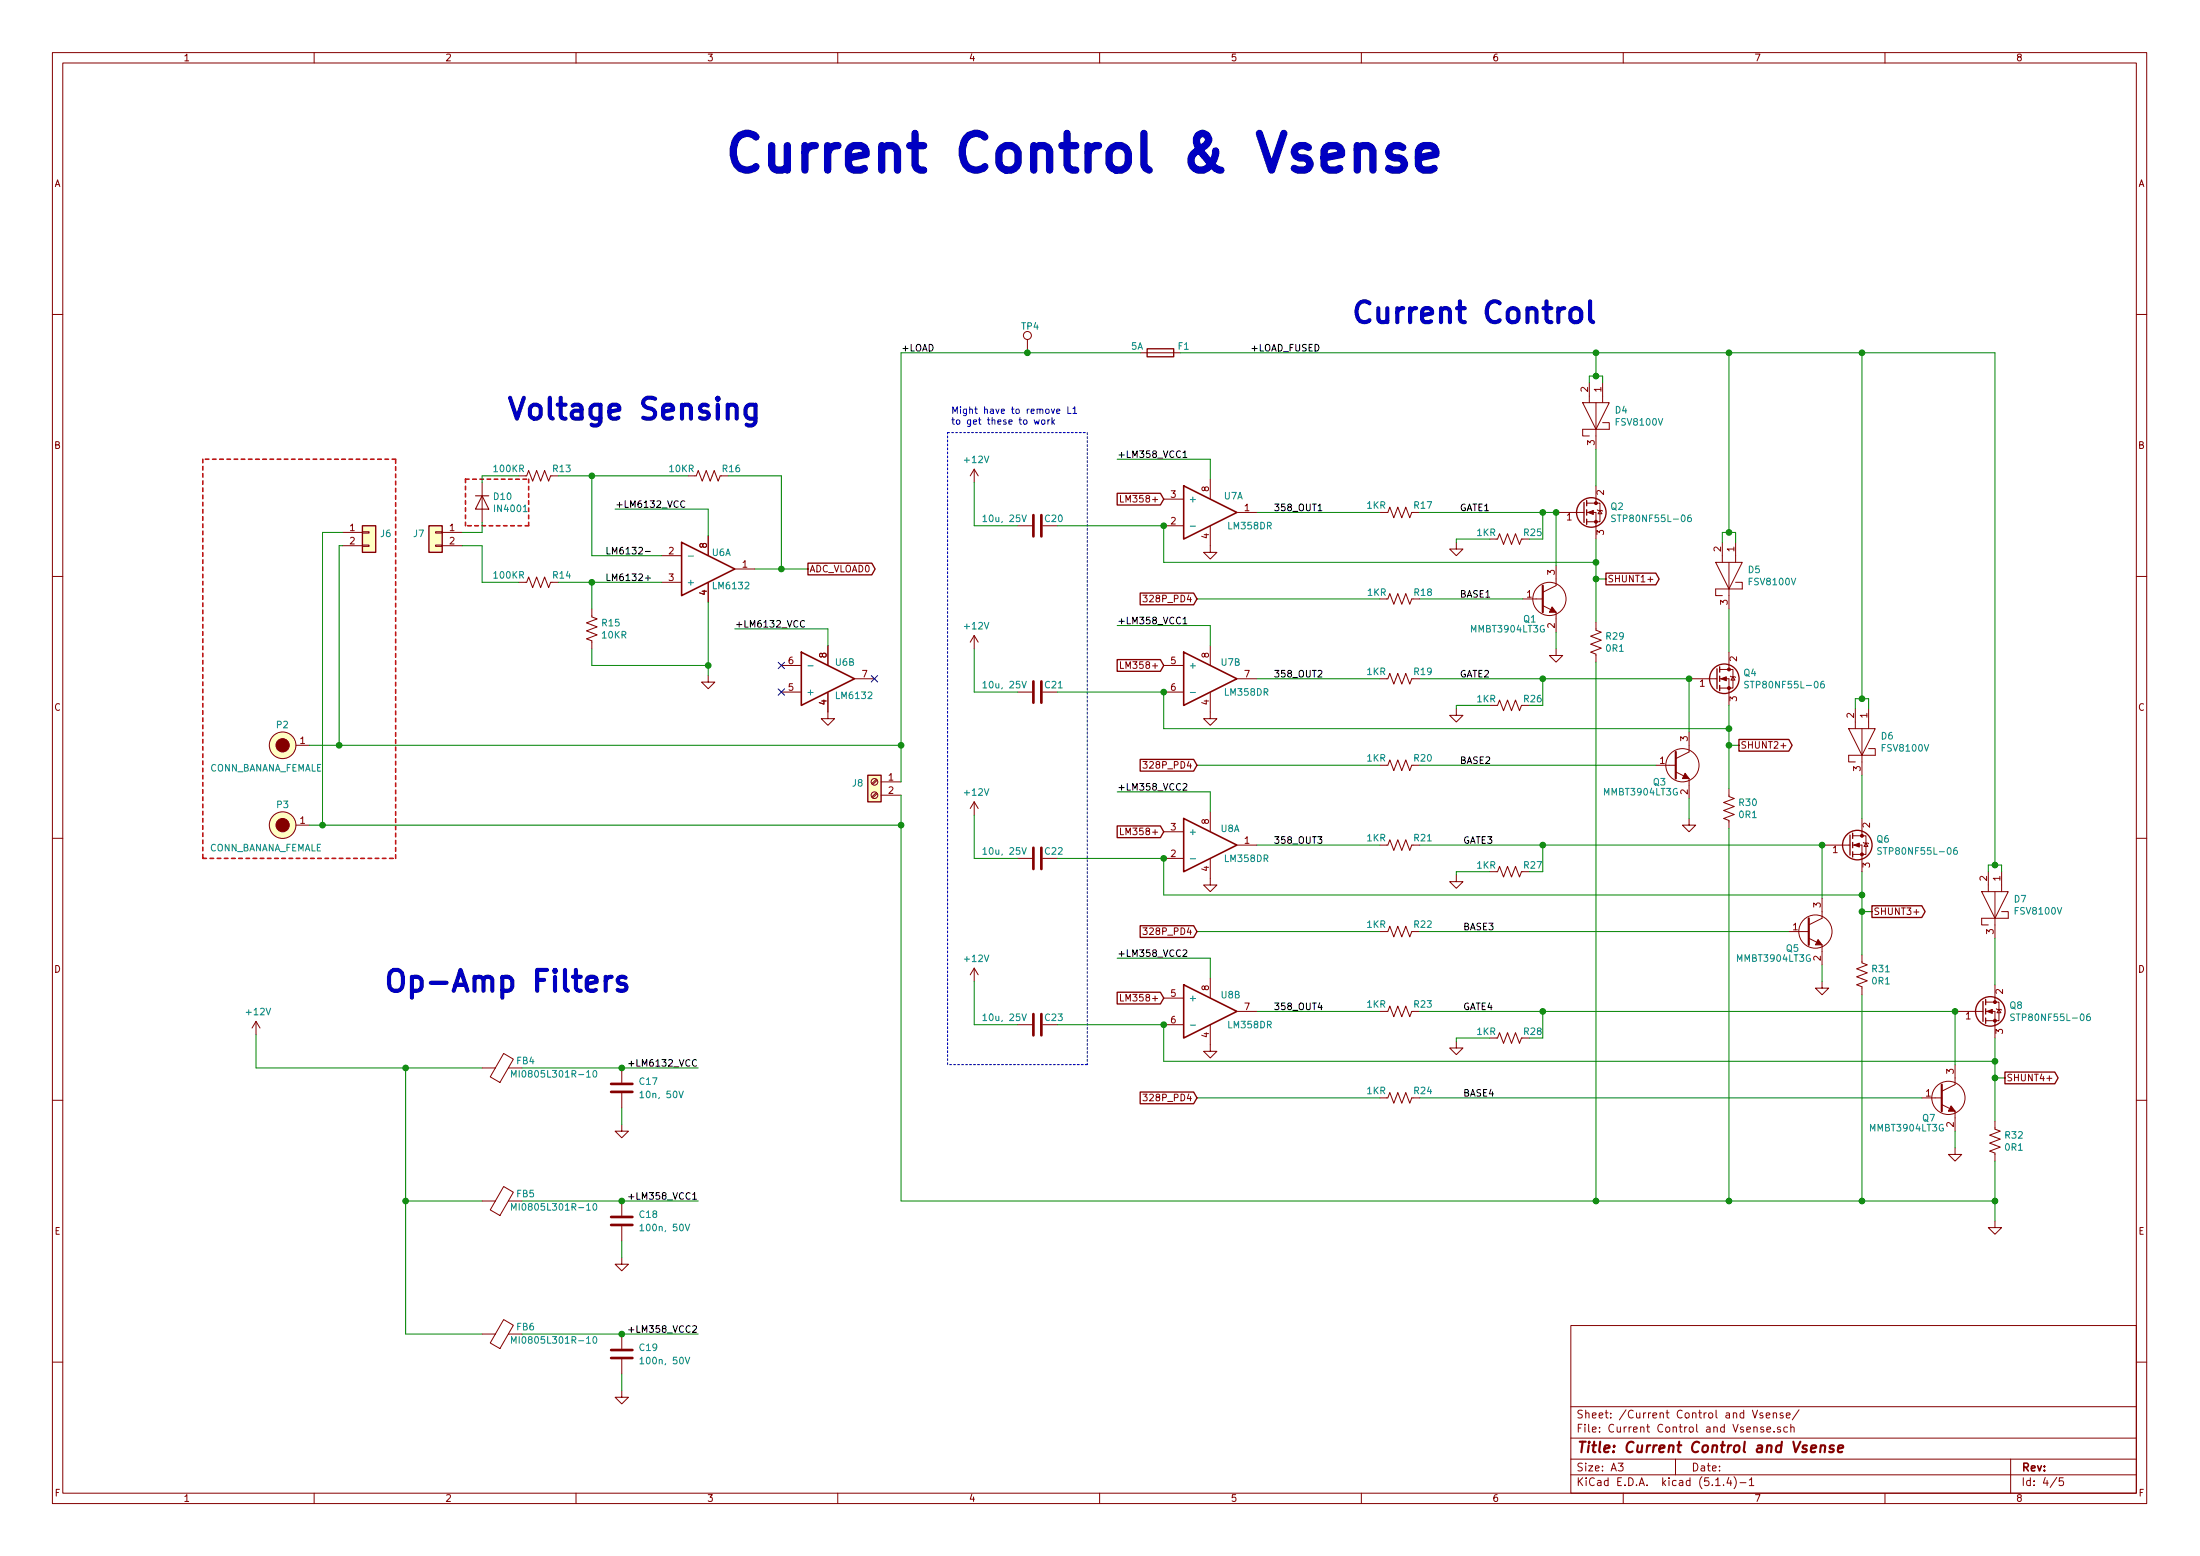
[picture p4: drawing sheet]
<svg xmlns="http://www.w3.org/2000/svg" width="420mm" height="297mm" viewBox="0 0 420 297" stroke-linecap="round" stroke-linejoin="round" font-family="sans-serif">
<g fill="none" stroke="#840000" stroke-width=".19">
<path d="M10 10h400v277h-400zM12 12h396v273.1h-396zM60 10v2M110 10v2M160 10v2M210 10v2M260 10v2M310 10v2M360 10v2M10 60h2M196.2 64.8v2.5M217.8 67.3h7.6"/>
<path d="M302.3 76.9h5l-2.5 5.1zM303.5 73.1v3.8M304.8 76.9v8.9M306.1 73.1v3.8M408 60h2M92.1 92.1v7.6M99.1 90.8h1.5l.4-1 .7 2.1 .8-2.1 .8 2.1 .7-2.1 .8 2.1 .4-1.1h1.5M131.4 90.8h1.6l.3-1 .8 2.1 .8-2.1 .7 2.1 .8-2.1 .8 2.1 .3-1.1h1.6M186.1 89.6l-.8 1.2M186.1 89.6v2.5M186.1 89.6l.7 1.2M214 94.6v1.2h.6"/>
<path d="M222.2 95.3h3.8M231.1 91.5v3.7M236.3 97.8h3.7M263.5 97.8h1.5l.4-1 .8 2 .8-2 .7 2 .8-2 .7 2 .4-1h1.5M297.2 97.8h5.1M302.3 97.8h.2M303 97.8h1.8v5.1M303 96h1.8M304.8 96h.8v3.6h-2.6M304.8 92.7v3.3M305.1 97.3l1 .3M305.6 97.4l.3 .7h-.7z"/>
<path d="M306.1 80.7h1.2v1.3h-5v1.2h1.2M10 110h2M65.4 101.6h3.8M65.4 104.2h3.8M69.2 104h1.3v.3h-1.3zM69.2 101.5h1.3v.3h-1.3zM83.2 104h1.3v.3h-1.3zM83.2 101.5h1.3v.3h-1.3zM84.5 101.6h3.8M84.5 104.2h3.8M99.1 111.2h1.5l.4-1.1 .7 2.1 .8-2.1 .8 2.1 .7-2.1 .8 2.1 .4-1h1.5M113 116.2v1.6l1 .3-2 .8 2 .8-2 .7 2 .8-2 .8 1 .3v1.6"/>
<path d="M126.4 106.1h3.7M126.4 111.2h3.7M135.3 102.3v3.7M135.3 111.3v3.7M140.4 108.6h3.7M194.3 100.4h2.8M199.1 100.4h2.8M218.3 113.6h.8l-.5 .5 .4 .1v.6l-.2 .1-.5-.1M222.2 100.4h3.8M231.1 100.5v4.9h1.3l-1.3 1.3-1.2-1.3h1.2M265 114.3l.4-1 .8 2.1 .8-2.1 .7 2.1 .8-2.1 .7 2.1 .4-1.1h.3M278.1 103.5v1.3h1.3l-1.3 1.3-1.2-1.3h1.2"/>
<path d="M286 102.9l.4-1 .7 2 .8-2 .8 2 .7-2 .8 2 .4-1h.2M290.8 114.3h3.8M294.6 115.6l2.6 1.3v3.8M297.2 108v3.8l-2.6 1.3M304.8 118.8v1.5l1 .4-2 .7 2 .8-2 .8 2 .7-2 .8 1 .4v1.5M314.7 110.6h1M327.7 107.4h5l-2.5 5zM328.9 103.5v3.9M330.2 107.4v8.8M331.5 111.2h1.2v1.2h-5v1.3h1.2M331.5 103.5v3.9M408 110h2"/>
<path d="M135.3 128.9v1.3h1.2l-1.2 1.3-1.3-1.3h1.3M149.2 132.1h3.7M149.2 127h3.7M158.1 132.2v5h1.3l-1.3 1.3-1.3-1.3h1.3M158.1 123.2v3.7M163.3 129.6h3.7M186.1 121.3v2.6M186.1 121.3l-.8 1.3M186.1 121.3l.7 1.3M194.3 132.1h2.8M199.1 132.1h2.8M214 126.3v1.3h.6"/>
<path d="M222.2 132.1h3.8M222.2 127h3.8M231.1 132.2v5h1.3l-1.3 1.3-1.2-1.3h1.2M231.1 123.2v3.7M236.3 129.6h3.7M263.5 129.6h1.5l.4-1 .8 2 .8-2 .7 2 .8-2 .7 2 .4-1h1.5M278.1 135.3v1.3h1.3l-1.3 1.2-1.2-1.2h1.2M286 134.7l.4-1.1 .7 2.1 .8-2.1 .8 2.1 .7-2.1 .8 2.1 .4-1h.2M297.2 123.9v1.2h1.2l-1.2 1.3-1.3-1.3h1.3M322.6 129.6h5.1M322.6 139.7v3.8l-2.6 1.3M327.7 129.6h.2"/>
<path d="M328.4 129.6h1.8v5.1M328.4 127.8h1.8M330.2 127.8h.8v3.6h-2.6M330.2 124.5v3.3M330.5 129.1l1 .2M331 129.2l.3 .6h-.7zM353.1 139.1h5l-2.5 5.1zM354.3 135.3v3.8M355.6 139.1v8.9M356.9 135.3v3.8M56.6 142.3h2.5M56.6 157.5h2.5"/>
<path d="M167.4 151.3l-.9 .8M167.4 148.8l-.9 .8M167.5 151.5l-.8 .8M167.5 148.9l-.8 .9M168.3 149.3h3.8M168.3 151.8h3.8M186.1 153.1v2.5M186.1 153.1l-.8 1.2M186.1 153.1l.7 1.2M214 158.1v1.2h.6M218.3 145.4h.8l-.5 .5 .4 .1v.5l-.2 .1-.5-.1M222.2 158.8h3.8"/>
<path d="M231.1 155v3.7M263.5 146.1h1.5l.4-1 .8 2 .8-2 .7 2 .8-2 .7 2 .4-1h1.5M316.2 146.1h3.8M320 147.4l2.6 1.2v3.8M322.6 156.2v1.3h1.2l-1.2 1.3-1.3-1.3h1.3M330.2 150.5v1.6l1 .3-2 .8 2 .8-2 .7 2 .8-2 .7 1 .4v1.6M340.1 142.4h1M353.8 159.5h1.8M355.6 159.5h.8v3.6h-2.6M355.6 156.2v3.3M356.9 142.9h1.2v1.3h-5v1.3h1.2M10 160h2"/>
<path d="M194.3 163.9h2.8M199.1 163.9h2.8M218.3 177.1h.8l-.5 .5 .4 .1v.6l-.2 .1-.5-.1M222.2 163.9h3.8M231.1 164v4.9h1.3l-1.3 1.3-1.2-1.3h1.2M236.3 161.3h3.7M263.5 177.8h1.5l.4-1 .8 2.1 .8-2.1 .7 2.1 .8-2.1 .7 2.1 .4-1.1h1.5M263.5 161.3h1.5l.4-1 .8 2 .8-2 .7 2 .8-2 .7 2 .4-1h1.5M278.1 167v1.3h1.3l-1.3 1.3-1.2-1.3h1.2M286 166.4l.4-1 .7 2 .8-2 .8 2 .7-2 .8 2 .4-1h.2M341.6 177.8h3.8M345.4 179.1l2.6 1.3v3.8"/>
<path d="M348 161.3h5.1M348 171.5v3.8l-2.6 1.3M353.1 161.3h.2M353.8 161.3h1.8v5.1M355.9 160.8l1 .3M356.4 160.9l.3 .7h-.7zM365.5 174.1h1M378.5 170.2h5l-2.5 5.1zM379.7 166.4v3.8M381 170.2v8.9M382.3 174h1.2v1.3h-5v1.3h1.2M382.3 166.4v3.8"/>
<path d="M408 160h2M48.9 195l-.8 1.3M48.9 195v2.5M48.9 195l.8 1.3M186.1 184.8v2.6M186.1 184.8l-.8 1.3M186.1 184.8l.7 1.3M194.3 195.6h2.8M199.1 195.6h2.8M214 189.8v1.3h.6M222.2 195.6h3.8M222.2 190.5h3.8"/>
<path d="M231.1 195.7v5h1.3l-1.3 1.3-1.2-1.3h1.2M231.1 186.7v3.7M236.3 193.1h3.7M263.5 193.1h1.5l.4-1 .8 2 .8-2 .7 2 .8-2 .7 2 .4-1h1.5M278.1 198.8v1.3h1.3l-1.3 1.2-1.2-1.2h1.2M286 198.2l.4-1.1 .7 2.1 .8-2.1 .8 2.1 .7-2.1 .8 2.1 .4-1h.2M348 187.4v1.2h1.2l-1.2 1.3-1.3-1.3h1.3M355.6 182.3v1.5l1 .4-2 .7 2 .8-2 .8 2 .7-2 .8 1 .4v1.5M373.4 193.1h5.1M378.5 193.1h.2M379.2 193.1h1.8v5.1M379.2 191.3h1.8"/>
<path d="M381 191.3h.8v3.6h-2.6M381 188v3.3M381.3 192.6l1 .2M381.8 192.7l.3 .6h-.7zM10 210h2M92.1 203.9h2.5M96.2 201.1l1.8 1.1-2.5 4.4-1.9-1zM97.1 203.9h2.6M118.7 214.7v1.2h1.3l-1.3 1.3-1.2-1.3h1.2M118.7 203.9v2.8M118.7 208.7v2.8M218.3 208.9h.8l-.5 .5 .4 .1v.5l-.2 .1-.5-.1"/>
<path d="M263.5 209.6h1.5l.4-1 .8 2 .8-2 .7 2 .8-2 .7 2 .4-1h1.5M367 209.6h3.8M370.8 210.9l2.6 1.2v3.8M373.4 219.1v1.3h1.2l-1.2 1.3-1.3-1.3h1.3M373.4 203.2v3.8l-2.6 1.3M381 214v1.6l1 .3-2 .8 2 .8-2 .7 2 .8-2 .7 1 .4v1.6M390.9 205.9h1M408 210h2M92.1 229.3h2.5M96.2 226.5l1.8 1.1-2.5 4.4-1.9-1zM97.1 229.3h2.6M118.7 229.3v2.8"/>
<path d="M118.7 234.1v2.8M381 233.1v1.3h1.3l-1.3 1.2-1.3-1.2h1.3M92.1 254.7h2.5M96.2 251.9l1.8 1.1-2.5 4.4-1.9-1zM97.1 254.7h2.6M118.7 240.1v1.2h1.3l-1.3 1.3-1.2-1.3h1.2M118.7 254.7v2.8M118.7 259.5v2.8M300 253h108v32.1h-108zM10 260h2M118.7 265.5v1.2h1.3l-1.3 1.3-1.2-1.3h1.2M300 278.5h108"/>
<path d="M300 274.5h108M300 268.5h108M309 279.3h1l-.5 .6 .4 .1v.7l-.2 .1-.7-.1M320 278.5v3M334.7 269.2l.5 1.5 .5-1.5M336.7 269.8l-.4-.1-.2 .2 .1 .2 .5 .2v.3h-.6M336.8 272.5l-.4-.1-.2 .2 .1 .2 .5 .2v.3h-.6M337.3 270.2l.7-.1-.1-.3-.4-.1-.2 .2 .1 .7h.5M337.4 272.9l.8-.1-.1-.3-.4-.1-.3 .2 .1 .7h.6M338.7 269.8l.2-.1 .3 .1 .1 .9M338.7 269.7v1M338.8 273.3v.1"/>
<path d="M340 272.5l-.4-.1-.2 .2 .1 .2 .5 .2v.3h-.6M340.5 269.8l-.3-.1-.2 .2v.2l.5 .2v.3h-.5M341.1 270.2l.8-.1-.1-.3-.4-.1-.3 .2 .1 .7h.6M341.4 272.5l-.5-.1-.2 .3 .1 .6h.6M342 272.5l.2-.1 .4 .1v.9M342 271.9v1.5M343.6 269.1l-1.3 2M384 278.5v6.6M408 260h2M60 285.1v1.9M110 285.1v1.9M160 285.1v1.9"/>
<path d="M210 285.1v1.9M260 285.1v1.9M300 281.5h108M310 285.1v1.9M327.7 283.6h.8M329.2 283.5v.1M330.2 282l-.4 1.1h.9M330.5 282.6v1M331.2 281.9a1.71 1.71 0 0 1 0 2.3M332.3 283h1.2M334.1 282.5l.4-.4v1.5M334.1 283.6h.8"/>
<path d="M360 285.1v1.9M392.8 282l-1.3 2M394 282.1h-.7l-.1 .7 .3-.1h.5l.1 .3-.1 .5-.2 .1-.6-.1"/>
<circle cx="196.2" cy="64" r=".76"/>
<circle cx="295.9" cy="114.3" r="3.2"/>
<circle cx="54" cy="157.5" r="2.54"/>
<circle cx="54" cy="142.3" r="2.54"/>
<circle cx="167" cy="151.8" r=".63"/>
<circle cx="167" cy="149.3" r=".63"/>
<circle cx="321.3" cy="146.1" r="3.2"/>
<circle cx="346.7" cy="177.8" r="3.2"/>
<circle cx="372.1" cy="209.6" r="3.2"/>
</g>
<path d="M294.6 111.8v5.1M320 143.5v5.1M345.4 175.3v5.1M370.8 207v5.1M345.9 276.6l.9-.2v-.4h-.8l-.2 .9 .3 .3 .6-.1M347.8 276.1l.3-.2 .4 .1v1.2M347.8 275.9l-.2 1.3M350.2 276l-.4-.1-.2 .1-.2 .3 .3 .3 .5 .1v.2l-.1 .2-.2 .1-.6-.1M351 276.6l1-.2v-.4l-.6-.1-.3 .3v.9l.1 .1 .6-.1" fill="none" stroke="#840000" stroke-width=".41"/>
<g fill="none" stroke="#840000" stroke-width=".51">
<path d="M197.4 98.3v4.1M198.9 98.3v4.1M197.4 130.1v4M198.9 130.1v4M197.4 161.8v4.1M198.9 161.8v4.1M197.4 193.6v4M198.9 193.6v4M116.7 208.4h4.1M116.7 206.9h4.1M116.7 233.8h4.1M116.7 232.3h4.1"/>
<path d="M116.7 259.2h4.1M116.7 257.7h4.1"/>
</g>
<g fill="none" stroke="#008484" stroke-width=".19">
<path d="M187.7 98.7l.4-.4v1.3M187.7 99.6h.7M195.2 98.3l.4 1.3 .4-1.3M308.5 98.4l-.5-.1-.2 .1 .1 .5 .6 .2v.3l-.2 .2-.5-.1M322.9 98.3l-.4 .1a.87 .87 0 0 0 0 1.2l.4-.1 .1-.5-.2-.2h-.3l-.2 .2M131.4 106.2h1M227.3 100.4h1M154.3 127.1h1M187.7 130.4l.4-.3v1.2M187.7 131.3h.7M195.2 130.1l.4 1.2 .4-1.2M227.3 132.2h1"/>
<path d="M333.9 130.1h-.5l-.2 .1 .1 .4 .6 .2v.3l-.2 .2h-.5M348.3 130.1h-.4a.87 .87 0 0 0 0 1.2h.4l.1-.5-.2-.3h-.3l-.2 .3M187.7 162.2l.4-.4v1.3M187.7 163.1h.7M195.2 161.8l.4 1.3 .4-1.3M227.3 163.9h1M359.3 161.9l-.5-.1-.2 .1 .1 .5 .6 .2v.3l-.2 .2-.5-.1M373.7 161.8l-.4 .1a.87 .87 0 0 0 0 1.2l.4-.1 .1-.5-.2-.2h-.3l-.2 .2M187.7 193.9l.4-.3v1.2M187.7 194.8h.7M195.2 193.6l.4 1.2 .4-1.2M227.3 195.7h1"/>
<path d="M384.7 193.6h-.5l-.2 .1 .1 .4 .6 .2v.3l-.2 .2h-.5M399.1 193.6h-.4a.87 .87 0 0 0 0 1.2h.4l.1-.5-.2-.3h-.3l-.2 .3M97.7 205.6v-1.2l.4 .9 .5-.9v1.2M113.4 204.5l.1-.1a.67 .67 0 0 1 .5 .6 .67 .67 0 0 1-.5 .6l-.3-.5zM122.2 208.6l.4-.3v1.3M122.2 209.6h.7M129.7 208.3l.4 1.3 .4-1.3M97.7 231v-1.2l.4 .9 .5-.9v1.2M113.4 229.9l.1-.1a.67 .67 0 0 1 .5 .6 .67 .67 0 0 1-.5 .6l-.3-.5zM122.2 234l.4-.3v1.3M122.2 235h.8M130.9 233.7l.4 1.3 .4-1.3"/>
<path d="M97.7 256.4v-1.2l.4 .9 .5-.9v1.2M113.4 255.3l.1-.1a.67 .67 0 0 1 .5 .6 .67 .67 0 0 1-.5 .6l-.3-.5zM122.2 259.4l.4-.3v1.3M130.9 259.1l.4 1.3 .4-1.3M122.2 260.4h.8"/>
</g>
<path d="M226.1 92.7l10.1 5.1-10.1 5.1zM130.2 103.5l10.1 5.1-10.1 5.1zM153 124.5l10.2 5.1-10.2 5.1zM226.1 124.5l10.1 5.1-10.1 5.1zM226.1 156.2l10.1 5.1-10.1 5.1zM226.1 188l10.1 5.1-10.1 5.1z" fill="none" stroke="#840000" stroke-width=".3"/>
<g fill="#ffffc2" stroke="#ffffc2" stroke-width=".19">
<path d="M69.2 100.4h2.6v5h-2.6z"/>
<path d="M81.9 100.4h2.6v5h-2.6z"/>
<path d="M165.7 148h2.6v5.1h-2.6z"/>
<circle cx="54" cy="142.3" r="2.54"/>
<circle cx="54" cy="157.5" r="2.54"/>
</g>
<g fill="none" stroke="#840000" stroke-width=".25">
<path d="M219.1 66.6h5.1v1.5h-5.1zM213.4 94.2h8.2l.6 1.1-.6 1.1h-8.2zM302.5 95.9v3.8M303 95.5v1.1M303 97.3v1M303 99.1v1M69.2 100.4h2.6v5h-2.6zM81.9 100.4h2.6v5h-2.6zM154.3 107.5h12.2l.6 1.1-.6 1.1h-12.2zM217.8 113.2h10.2l.6 1.1-.6 1.2h-10.2zM306.7 109.4h9.5l.7 1.1-.7 1.1h-9.5zM213.4 125.9h8.2l.6 1.1-.6 1.2h-8.2z"/>
<path d="M327.9 127.7v3.8M328.4 127.3v1M328.4 129.1v1M328.4 130.8v1.1M165.7 148h2.6v5.1h-2.6zM213.4 157.7h8.2l.6 1.1-.6 1.1h-8.2zM217.8 145h10.2l.6 1.1-.6 1.1h-10.2zM332.1 141.2h9.5l.7 1.1-.7 1.1h-9.5zM353.3 159.4v3.8M353.8 159v1.1M217.8 176.7h10.2l.6 1.1-.6 1.2h-10.2zM353.8 160.8v1"/>
<path d="M353.8 162.6v1M357.5 172.9h9.5l.7 1.1-.7 1.1h-9.5zM213.4 189.4h8.2l.6 1.1-.6 1.2h-8.2zM378.7 191.2v3.8M379.2 190.8v1M379.2 192.6v1M379.2 194.3v1.1M217.8 208.5h10.2l.6 1.1-.6 1.1h-10.2zM382.9 204.7h9.5l.7 1.1-.7 1.1h-9.5z"/>
<circle cx="303.9" cy="97.8" r="2.82"/>
<circle cx="329.3" cy="129.6" r="2.82"/>
<circle cx="354.7" cy="161.3" r="2.82"/>
<circle cx="380.1" cy="193.1" r="2.82"/>
</g>
<g fill="#840000" stroke="#840000" stroke-width=".19">
<path d="M321.8 147.6l.8 1h-1.3z"/>
<path d="M303.3 97.8l1-.4v.8z"/>
<path d="M328.7 129.6l1-.4v.8z"/>
<path d="M354.1 161.3l1-.4v.8z"/>
<path d="M379.5 193.1l1-.4v.8z"/>
<path d="M296.4 115.9l.8 1h-1.3z"/>
<path d="M347.2 179.4l.8 1h-1.3z"/>
<path d="M372.6 211.1l.8 1h-1.3z"/>
<circle cx="304.8" cy="99.6" r=".28"/>
<circle cx="304.8" cy="96" r=".28"/>
<circle cx="330.2" cy="131.4" r=".28"/>
<circle cx="330.2" cy="127.8" r=".28"/>
<circle cx="355.6" cy="163.1" r=".28"/>
<circle cx="355.6" cy="159.5" r=".28"/>
<circle cx="381" cy="194.9" r=".28"/>
<circle cx="381" cy="191.3" r=".28"/>
<circle cx="54" cy="142.3" r="1.27"/>
<circle cx="54" cy="157.5" r="1.27"/>
</g>
<path d="M90.8 94.7h2.5M92.1 94.7l1.2 2.5h-2.5z" fill="none" stroke="#840000" stroke-width=".2"/>
<path d="M181 82.6h26.6M207.6 82.6v120.6M181 203.2v-120.6M207.6 203.2h-26.6" fill="none" stroke="#0000c2" stroke-width=".19" stroke-dasharray=".4 .4"/>
<path d="M38.7 87.7v76.2M75.6 87.7h-36.9M88.9 91.5h12.1M101 91.5v8.9M88.9 100.4v-8.9M101 100.4h-12.1M38.7 163.9h36.9M75.6 163.9v-76.2" fill="none" stroke="#f00" stroke-width=".3" stroke-dasharray=".7 .7"/>
<g fill="none" stroke="#008400" stroke-width=".19">
<path d="M217.8 67.3h-45.7v82M225.4 67.3h155.6v97.8M303.5 73.1v-1.3h2.6v1.3M304.8 67.3v4.5M330.2 67.3v34.3M355.6 67.3v66.1M92.1 99.7v1.9h-3.8M99.1 90.8h-7v1.3M106.7 90.8h24.7M113 90.8v15.3h13.4M117.5 97.2h17.8v5.1M139.1 90.8h10.1v17.8"/>
<path d="M186.1 92.1v8.3h8.2M213.4 87.7h17.7v3.8M240 97.8h23.5M271.1 97.8h26.1v10.2M294.6 97.8v5.1M304.8 85.8v6.9M65.4 101.6h-3.8v55.9M65.4 104.2h-.6v38.1M88.3 104.2h3.8v7h7M106.7 111.2h19.7M113 111.2v5M135.3 115v13.9"/>
<path d="M144.1 108.6h10.2M201.9 100.4h20.3v7h82.6M213.4 119.4h17.7v3.8M228.6 114.3h34.9M271.1 114.3h19.7M284.5 102.9h-6.4v.6M304.8 110.5h1.9M304.8 102.9v15.9M328.9 103.5v-1.9h2.6v1.9M330.2 116.2v8.3M113 123.9v3.1h22.3M140.3 120.1h17.8v3.1"/>
<path d="M186.1 123.9v8.2h8.2M201.9 132.1h20.3v7h108M240 129.6h23.5M271.1 129.6h51.5v10.1M284.5 134.7h-6.4v.6M294.6 129.6v5.1M297.2 120.7v3.2M304.8 126.4v102.9M330.2 134.7v15.8M354.3 135.3v-1.9h2.6v1.9M59.1 157.5h113M59.1 142.3h113"/>
<path d="M172.1 151.8v77.5h208.9M186.1 155.6v8.3h8.2M213.4 151.2h17.7v3.8M228.6 146.1h34.9M271.1 146.1h45.1M322.6 152.4v3.8M330.2 158.2v71.1M330.2 142.3h1.9M355.6 148v8.2M201.9 163.9h20.3v7h133.4M228.6 177.8h34.9M240 161.3h23.5"/>
<path d="M271.1 177.8h70.5M271.1 161.3h76.9v10.2M284.5 166.4h-6.4v.6M294.6 161.3v5.1M355.6 166.4v15.9M355.6 174h1.9M379.7 166.4v-1.3h2.6v1.3M381 179.1v8.9M48.9 197.5v6.4h43.2M186.1 187.4v8.2h8.2M201.9 195.6h20.3v7h158.8M213.4 182.9h17.7v3.8"/>
<path d="M240 193.1h23.5M271.1 193.1h102.3v10.1M284.5 198.2h-6.4v.6M294.6 193.1v5.1M348 184.2v3.2M355.6 189.9v39.4M381 198.2v15.8M77.5 203.9v50.8h14.6M99.7 203.9h33.6M118.7 211.5v3.2M228.6 209.6h34.9M271.1 209.6h95.9"/>
<path d="M373.4 215.9v3.2M381 205.8h1.9M77.5 229.3h14.6M99.7 229.3h33.6M118.7 236.9v3.2M381 221.7v11.4M99.7 254.7h33.6M118.7 262.3v3.2"/>
</g>
<g fill="none" stroke="#000" stroke-width=".19">
<path d="M130.8 95.7a.6 .6 0 0 0-.9 .4 .6 .6 0 0 0 .6 .8l.3-.2M225.9 86.4l.4-.3v1.2M225.9 87.3h.8M251.7 97.5h.8M123.3 110.3h.9M123.3 105.3h.9M123.7 109.9v.9M153.6 118.6a.6 .6 0 0 0-.8 .4 .6 .6 0 0 0 .6 .7l.2-.1M225.9 118.2l.4-.4v1.3M225.9 119.1h.8M251.7 128.1l.5-.1 .3 .3-.8 .9h.8M225.9 149.7l.5-.1 .3 .3-.8 .9h.8"/>
<path d="M251.7 159.7h.8l-.5 .5 .4 .1-.1 .6-.4 .1-.2-.1M225.9 181.4l.5-.1 .3 .4-.8 .9h.8M252 191.4l-.3 .9h.8M120.1 203.1h1M120.1 228.5h1M120.1 253.9h1"/>
</g>
<path d="M259.2 28.5a1.85 1.85 0 0 1 2.7-.3l.3 .6v3.7M267.9 28.2l-.7-.4h-1l-.6 .4-.4 .6v.3l.4 .7 .6 .3h1l.7 .4 .3 .7v.3l-.3 .6-.7 .4h-1.3l-.7-.4M270.9 30.1l3.3-.6v-.7l-.3-.6-.7-.4h-1.3l-.7 .4-.3 .6v2.7l.3 .6 .7 .4h1.3l.7-.4" fill="none" stroke="#0000c2" stroke-width="1.4"/>
<path d="M300.1 59.2a1.09 1.09 0 0 1 1-.4 1.09 1.09 0 0 1 .9 .8v1.1a1.08 1.08 0 0 1-1.1 .8 1.08 1.08 0 0 1-1-.8v-1.1zM303.7 57.5v3.4l.2 .4 .4 .2M144.3 77.3v3.2a1.07 1.07 0 0 1-1.7 .6M144.3 77.5l-.4-.2h-.7l-.4 .2-.4 .5v1.2l.4 .5 .4 .2h.7l.4-.2M115.7 186.5v2.6M116.8 186.5a1.05 1.05 0 0 0-1.1 .7M119.5 186.7l-.4-.2h-.6l-.3 .2-.2 .4 .2 .5 1.3 .4 .2 .4-.2 .6-.4 .1h-.8l-.3-.1" fill="none" stroke="#0000c2" stroke-width=".79"/>
<path d="M200.8 78.1l.3 .8 .3-.8M200.9 79.7v1.3M201.8 78.5l.6-.1v-.3h-.4l-.2 .2 .1 .6h.5M203.9 77.7v1.2h.6M204.9 78l.4-.3v1.2M204.9 78.9h.7M197.5 80.1l.3 .9 .2-.6 .2 .6 .3-.9M199 80.3l.5-.1 .1 .2-.1 .5h-.5zM200.1 80.1v.9M200.5 80.1l-.4 .3M201 80.5l.4 .5M201.4 80.1l-.5 .5" fill="none" stroke="#0000c2" stroke-width=".19"/>
<g fill="#008400" stroke="#008400" stroke-width=".25">
<circle cx="304.8" cy="67.3" r=".51"/>
<circle cx="61.6" cy="157.5" r=".51"/>
<circle cx="330.2" cy="67.3" r=".51"/>
<circle cx="381" cy="205.8" r=".51"/>
<circle cx="196.2" cy="67.3" r=".51"/>
<circle cx="355.6" cy="229.3" r=".51"/>
<circle cx="222.3" cy="195.6" r=".51"/>
<circle cx="330.2" cy="229.3" r=".51"/>
<circle cx="222.3" cy="163.9" r=".51"/>
<circle cx="135.3" cy="127" r=".51"/>
<circle cx="113" cy="90.8" r=".51"/>
<circle cx="222.3" cy="132.1" r=".51"/>
<circle cx="222.3" cy="100.4" r=".51"/>
<circle cx="304.8" cy="229.3" r=".51"/>
<circle cx="118.7" cy="203.9" r=".51"/>
<circle cx="381" cy="202.6" r=".51"/>
<circle cx="330.2" cy="101.6" r=".51"/>
<circle cx="355.6" cy="170.9" r=".51"/>
<circle cx="304.8" cy="71.8" r=".51"/>
<circle cx="330.2" cy="139.1" r=".51"/>
<circle cx="355.6" cy="67.3" r=".51"/>
<circle cx="348" cy="161.3" r=".51"/>
<circle cx="355.6" cy="174" r=".51"/>
<circle cx="373.4" cy="193.1" r=".51"/>
<circle cx="118.7" cy="254.7" r=".51"/>
<circle cx="322.6" cy="129.6" r=".51"/>
<circle cx="297.2" cy="97.8" r=".51"/>
<circle cx="118.7" cy="229.3" r=".51"/>
<circle cx="330.2" cy="142.3" r=".51"/>
<circle cx="381" cy="229.3" r=".51"/>
<circle cx="304.8" cy="110.5" r=".51"/>
<circle cx="172.1" cy="157.5" r=".51"/>
<circle cx="294.6" cy="97.8" r=".51"/>
<circle cx="294.6" cy="129.6" r=".51"/>
<circle cx="294.6" cy="161.3" r=".51"/>
<circle cx="294.6" cy="193.1" r=".51"/>
<circle cx="172.1" cy="142.3" r=".51"/>
<circle cx="149.2" cy="108.6" r=".51"/>
<circle cx="113" cy="111.2" r=".51"/>
<circle cx="64.8" cy="142.3" r=".51"/>
<circle cx="304.8" cy="107.4" r=".51"/>
<circle cx="77.5" cy="229.3" r=".51"/>
<circle cx="77.5" cy="203.9" r=".51"/>
<circle cx="381" cy="165.1" r=".51"/>
<circle cx="355.6" cy="133.4" r=".51"/>
</g>
<path d="M148.6 126.4l1.2 1.2M148.6 131.5l1.2 1.2M149.8 126.4l-1.2 1.2M149.8 131.5l-1.2 1.2M166.4 129l1.2 1.2M167.6 129l-1.2 1.2" fill="none" stroke="#000084" stroke-width=".19"/>
<text font-size="9.8" fill="#0000c2" x="137.8" y="32.8">Current Control &amp; Vsense</text>
<g font-size="5.6" fill="#0000c2">
<text x="257.8" y="61.7">Current Control</text>
<text x="96.5" y="80.1">Voltage Sensing</text>
<text x="73" y="189.3">Op-Amp Filters</text>
</g>
<text font-size="2.8" fill="#840000" x="301" y="277.3">Title: Current Control and Vsense</text>
<g font-size="2.1" fill="#840000">
<text x="301" y="273.5">File: Current Control and Vsense.sch</text>
<text x="301" y="270.8">Sheet: /Current Control and Vsense/</text>
<text x="301" y="280.9">Size: A3</text>
<text x="323" y="280.9">Date:</text>
<text x="386" y="280.9">Rev:</text>
<text x="301" y="283.7">KiCad E.D.A. kicad (5.1.4)-1</text>
<text x="386" y="283.7">Id: 4/5</text>
</g>
<g font-size="1.8" fill="#840000">
<text x="35" y="11.7">1</text>
<text x="85" y="11.7">2</text>
<text x="135" y="11.7">3</text>
<text x="185" y="11.7">4</text>
<text x="235" y="11.7">5</text>
<text x="285" y="11.7">6</text>
<text x="335" y="11.7">7</text>
<text x="385" y="11.7">8</text>
<text x="10.4" y="35.7">A</text>
<text x="408.4" y="35.7">A</text>
<text x="303.3" y="74.8" transform="rotate(-90 303.3 74.8)">2</text>
<text x="305.8" y="74.8" transform="rotate(-90 305.8 74.8)">1</text>
<text x="10.4" y="85.7">B</text>
<text x="304.5" y="85" transform="rotate(-90 304.5 85)">3</text>
<text x="408.4" y="85.7">B</text>
<text x="214.9" y="95.9">LM358+</text>
<text x="223.6" y="95">3</text>
<text x="230.9" y="93.8" transform="rotate(-90 230.9 93.8)">8</text>
<text x="306.3" y="94.5" transform="rotate(-90 306.3 94.5)">2</text>
<text x="66.8" y="101.4">1</text>
<text x="85.9" y="101.4">1</text>
<text x="223.6" y="100.1">2</text>
<text x="237.7" y="97.6">1</text>
<text x="299.2" y="99.4">1</text>
<text x="66.8" y="103.9">2</text>
<text x="85.9" y="103.9">2</text>
<text x="127.7" y="105.8">2</text>
<text x="135" y="104.6" transform="rotate(-90 135 104.6)">8</text>
<text x="230.9" y="102.8" transform="rotate(-90 230.9 102.8)">4</text>
<text x="306.3" y="102.1" transform="rotate(-90 306.3 102.1)">3</text>
<text x="328.7" y="105.3" transform="rotate(-90 328.7 105.3)">2</text>
<text x="331.2" y="105.3" transform="rotate(-90 331.2 105.3)">1</text>
<text x="127.7" y="110.9">3</text>
<text x="135" y="113.6" transform="rotate(-90 135 113.6)">4</text>
<text x="141.8" y="108.4">1</text>
<text x="154.6" y="109.3">ADC_VLOAD0</text>
<text x="296.9" y="109.7" transform="rotate(-90 296.9 109.7)">3</text>
<text x="307" y="111.2">SHUNT1+</text>
<text x="219.3" y="115">328P_PD4</text>
<text x="291.6" y="114.1">1</text>
<text x="296.9" y="119.9" transform="rotate(-90 296.9 119.9)">2</text>
<text x="329.9" y="115.5" transform="rotate(-90 329.9 115.5)">3</text>
<text x="157.9" y="125.6" transform="rotate(-90 157.9 125.6)">8</text>
<text x="230.9" y="125.6" transform="rotate(-90 230.9 125.6)">8</text>
<text x="150.6" y="131.9">5</text>
<text x="150.6" y="126.8">6</text>
<text x="164.7" y="129.3">7</text>
<text x="214.9" y="127.7">LM358+</text>
<text x="223.6" y="126.8">5</text>
<text x="223.6" y="131.9">6</text>
<text x="237.7" y="129.3">7</text>
<text x="324.6" y="131.1">1</text>
<text x="331.7" y="126.2" transform="rotate(-90 331.7 126.2)">2</text>
<text x="10.4" y="135.7">C</text>
<text x="157.9" y="134.6" transform="rotate(-90 157.9 134.6)">4</text>
<text x="230.9" y="134.6" transform="rotate(-90 230.9 134.6)">4</text>
<text x="331.7" y="133.9" transform="rotate(-90 331.7 133.9)">3</text>
<text x="354.1" y="137" transform="rotate(-90 354.1 137)">2</text>
<text x="356.6" y="137" transform="rotate(-90 356.6 137)">1</text>
<text x="408.4" y="135.7">C</text>
<text x="57.3" y="142">1</text>
<text x="322.3" y="141.5" transform="rotate(-90 322.3 141.5)">3</text>
<text x="332.4" y="142.9">SHUNT2+</text>
<text x="169.7" y="149">1</text>
<text x="219.3" y="146.7">328P_PD4</text>
<text x="317" y="145.8">1</text>
<text x="355.3" y="147.2" transform="rotate(-90 355.3 147.2)">3</text>
<text x="169.7" y="151.5">2</text>
<text x="322.3" y="151.6" transform="rotate(-90 322.3 151.6)">2</text>
<text x="57.3" y="157.3">1</text>
<text x="214.9" y="159.4">LM358+</text>
<text x="223.6" y="158.5">3</text>
<text x="230.9" y="157.3" transform="rotate(-90 230.9 157.3)">8</text>
<text x="237.7" y="161.1">1</text>
<text x="357.1" y="158" transform="rotate(-90 357.1 158)">2</text>
<text x="223.6" y="163.6">2</text>
<text x="230.9" y="166.3" transform="rotate(-90 230.9 166.3)">4</text>
<text x="350" y="162.9">1</text>
<text x="357.1" y="165.6" transform="rotate(-90 357.1 165.6)">3</text>
<text x="347.7" y="173.2" transform="rotate(-90 347.7 173.2)">3</text>
<text x="379.5" y="168.2" transform="rotate(-90 379.5 168.2)">2</text>
<text x="382" y="168.2" transform="rotate(-90 382 168.2)">1</text>
<text x="219.3" y="178.5">328P_PD4</text>
<text x="342.4" y="177.6">1</text>
<text x="357.8" y="174.7">SHUNT3+</text>
<text x="380.7" y="178.3" transform="rotate(-90 380.7 178.3)">3</text>
<text x="10.4" y="185.7">D</text>
<text x="347.7" y="183.4" transform="rotate(-90 347.7 183.4)">2</text>
<text x="408.4" y="185.7">D</text>
<text x="214.9" y="191.2">LM358+</text>
<text x="223.6" y="190.3">5</text>
<text x="230.9" y="189.1" transform="rotate(-90 230.9 189.1)">8</text>
<text x="382.5" y="189.7" transform="rotate(-90 382.5 189.7)">2</text>
<text x="223.6" y="195.4">6</text>
<text x="237.7" y="192.8">7</text>
<text x="375.4" y="194.6">1</text>
<text x="382.5" y="197.4" transform="rotate(-90 382.5 197.4)">3</text>
<text x="230.9" y="198.1" transform="rotate(-90 230.9 198.1)">4</text>
<text x="367.8" y="209.3">1</text>
<text x="373.1" y="205" transform="rotate(-90 373.1 205)">3</text>
<text x="383.2" y="206.4">SHUNT4+</text>
<text x="219.3" y="210.2">328P_PD4</text>
<text x="373.1" y="215.1" transform="rotate(-90 373.1 215.1)">2</text>
<text x="10.4" y="235.7">E</text>
<text x="408.4" y="235.7">E</text>
<text x="10.5" y="285.7">F</text>
<text x="35" y="286.7">1</text>
<text x="85" y="286.7">2</text>
<text x="135" y="286.7">3</text>
<text x="185" y="286.7">4</text>
<text x="235" y="286.7">5</text>
<text x="285" y="286.7">6</text>
<text x="335" y="286.7">7</text>
<text x="385" y="286.7">8</text>
<text x="408.5" y="285.7">F</text>
</g>
<g font-size="1.8" fill="#008484">
<text x="195.1" y="63">TP4</text>
<text x="216.1" y="66.8">5A</text>
<text x="225" y="66.8">F1</text>
<text x="308.5" y="78.9">D4</text>
<text x="308.8" y="81.2">FSV8100V</text>
<text x="184.4" y="88.4">+12V</text>
<text x="94.4" y="95.4">D10</text>
<text x="94.4" y="90.1">100KR</text>
<text x="105.7" y="90.1">R13</text>
<text x="127.9" y="90.1">10KR</text>
<text x="138" y="90.1">R16</text>
<text x="227" y="95.9">+</text>
<text x="233.8" y="95.3">U7A</text>
<text x="94.7" y="97.8">IN4001</text>
<text x="188.2" y="99.7">10u, 25V</text>
<text x="199.6" y="99.7">C20</text>
<text x="234.7" y="101.1">LM358DR</text>
<text x="261.1" y="97.1">1KR</text>
<text x="270.1" y="97.1">R17</text>
<text x="307.7" y="97.3">Q2</text>
<text x="308.7" y="99.7">STP80NF55L-06</text>
<text x="72.7" y="102.5">J6</text>
<text x="79" y="102.5">J7</text>
<text x="136" y="106.1">U6A</text>
<text x="282.1" y="102.3">1KR</text>
<text x="94.4" y="110.5">100KR</text>
<text x="105.7" y="110.5">R14</text>
<text x="131.1" y="111.8">+</text>
<text x="136.4" y="112.5">LM6132</text>
<text x="261.2" y="113.8">1KR</text>
<text x="270.2" y="113.8">R18</text>
<text x="333.9" y="109.4">D5</text>
<text x="334.2" y="111.7">FSV8100V</text>
<text x="115" y="119.6">R15</text>
<text x="291" y="118.8">Q1</text>
<text x="115" y="121.9">10KR</text>
<text x="184.4" y="120.2">+12V</text>
<text x="281.1" y="120.7">MMBT3904LT3G</text>
<text x="306.8" y="122.1">R29</text>
<text x="306.8" y="124.4">0R1</text>
<text x="159.6" y="127.1">U6B</text>
<text x="188.2" y="131.4">10u, 25V</text>
<text x="199.6" y="131.4">C21</text>
<text x="227" y="127.7">+</text>
<text x="233.3" y="127.1">U7B</text>
<text x="261.1" y="128.9">1KR</text>
<text x="270.1" y="128.9">R19</text>
<text x="333.1" y="129.1">Q4</text>
<text x="334.1" y="131.4">STP80NF55L-06</text>
<text x="153.9" y="132.8">+</text>
<text x="159.9" y="133.4">LM6132</text>
<text x="234.1" y="132.8">LM358DR</text>
<text x="282.1" y="134.1">1KR</text>
<text x="52.9" y="139">P2</text>
<text x="359.3" y="141.2">D6</text>
<text x="359.6" y="143.5">FSV8100V</text>
<text x="39.8" y="147.3">CONN_BANANA_FEMALE</text>
<text x="261.1" y="145.4">1KR</text>
<text x="270.1" y="145.4">R20</text>
<text x="315.8" y="149.9">Q3</text>
<text x="52.9" y="154.3">P3</text>
<text x="162.8" y="150.2">J8</text>
<text x="184.4" y="151.9">+12V</text>
<text x="306.5" y="151.9">MMBT3904LT3G</text>
<text x="332.2" y="153.9">R30</text>
<text x="227" y="159.4">+</text>
<text x="233.2" y="158.8">U8A</text>
<text x="261.1" y="160.6">1KR</text>
<text x="270.1" y="160.6">R21</text>
<text x="332.2" y="156.2">0R1</text>
<text x="358.5" y="160.8">Q6</text>
<text x="39.8" y="162.5">CONN_BANANA_FEMALE</text>
<text x="188.2" y="163.2">10u, 25V</text>
<text x="199.6" y="163.2">C22</text>
<text x="234.1" y="164.6">LM358DR</text>
<text x="282.1" y="165.8">1KR</text>
<text x="359.5" y="163.2">STP80NF55L-06</text>
<text x="384.7" y="172.3">D7</text>
<text x="261.1" y="177.1">1KR</text>
<text x="270.1" y="177.1">R22</text>
<text x="385" y="174.6">FSV8100V</text>
<text x="184.4" y="183.7">+12V</text>
<text x="331.9" y="183.6">MMBT3904LT3G</text>
<text x="341.2" y="181.7">Q5</text>
<text x="357.6" y="185.6">R31</text>
<text x="227" y="191.2">+</text>
<text x="233.3" y="190.6">U8B</text>
<text x="357.6" y="187.9">0R1</text>
<text x="47.2" y="193.8">+12V</text>
<text x="188.2" y="194.9">10u, 25V</text>
<text x="199.6" y="194.9">C23</text>
<text x="234.7" y="196.3">LM358DR</text>
<text x="261.1" y="192.4">1KR</text>
<text x="270.1" y="192.4">R23</text>
<text x="282.1" y="197.6">1KR</text>
<text x="383.9" y="192.6">Q8</text>
<text x="384.9" y="194.9">STP80NF55L-06</text>
<text x="98.7" y="203.2">FB4</text>
<text x="98.9" y="205.7">MI0805L301R-10</text>
<text x="122.2" y="207.1">C17</text>
<text x="122.7" y="209.6">10n, 50V</text>
<text x="261.1" y="208.9">1KR</text>
<text x="270.1" y="208.9">R24</text>
<text x="357.3" y="216">MMBT3904LT3G</text>
<text x="367.2" y="214.1">Q7</text>
<text x="383" y="217.4">R32</text>
<text x="383" y="219.7">0R1</text>
<text x="98.7" y="228.6">FB5</text>
<text x="98.9" y="231.1">MI0805L301R-10</text>
<text x="122.2" y="232.5">C18</text>
<text x="122.9" y="235">100n, 50V</text>
<text x="98.7" y="254">FB6</text>
<text x="98.9" y="256.5">MI0805L301R-10</text>
<text x="122.2" y="257.9">C19</text>
<text x="122.9" y="260.4">100n, 50V</text>
</g>
<g font-size="1.8">
<text x="172.1" y="67.1">+LOAD</text>
<text x="238.8" y="67.1">+LOAD_FUSED</text>
<text x="213.4" y="87.4">+LM358_VCC1</text>
<text x="117.5" y="96.9">+LM6132_VCC</text>
<text x="243.2" y="97.6">358_OUT1</text>
<text x="278.8" y="97.6">GATE1</text>
<text x="115.6" y="105.8">LM6132-</text>
<text x="115.6" y="110.9">LM6132+</text>
<text x="140.3" y="119.8">+LM6132_VCC</text>
<text x="213.4" y="119.2">+LM358_VCC1</text>
<text x="278.8" y="114.1">BASE1</text>
<text x="243.2" y="129.3">358_OUT2</text>
<text x="278.8" y="129.3">GATE2</text>
<text x="278.8" y="145.8">BASE2</text>
<text x="213.4" y="150.9">+LM358_VCC2</text>
<text x="243.2" y="161.1">358_OUT3</text>
<text x="279.4" y="161.1">GATE3</text>
<text x="279.4" y="177.6">BASE3</text>
<text x="213.4" y="182.7">+LM358_VCC2</text>
<text x="243.2" y="192.8">358_OUT4</text>
<text x="279.4" y="192.8">GATE4</text>
<text x="121.1" y="203.6">+LM6132_VCC</text>
<text x="279.4" y="209.3">BASE4</text>
<text x="121.1" y="229">+LM358_VCC1</text>
<text x="121.1" y="254.4">+LM358_VCC2</text>
</g>
<g font-size="1.8" fill="#0000c2">
<text x="181.6" y="79">Might have to remove L1</text>
<text x="181.6" y="81.1">to get these to work</text>
</g>
<g font-size="1.8" fill="#008400">
<text x="291.1" y="102.3">R25</text>
<text x="291.1" y="134.1">R26</text>
<text x="291.1" y="165.8">R27</text>
<text x="291.1" y="197.6">R28</text>
</g>
</svg>
